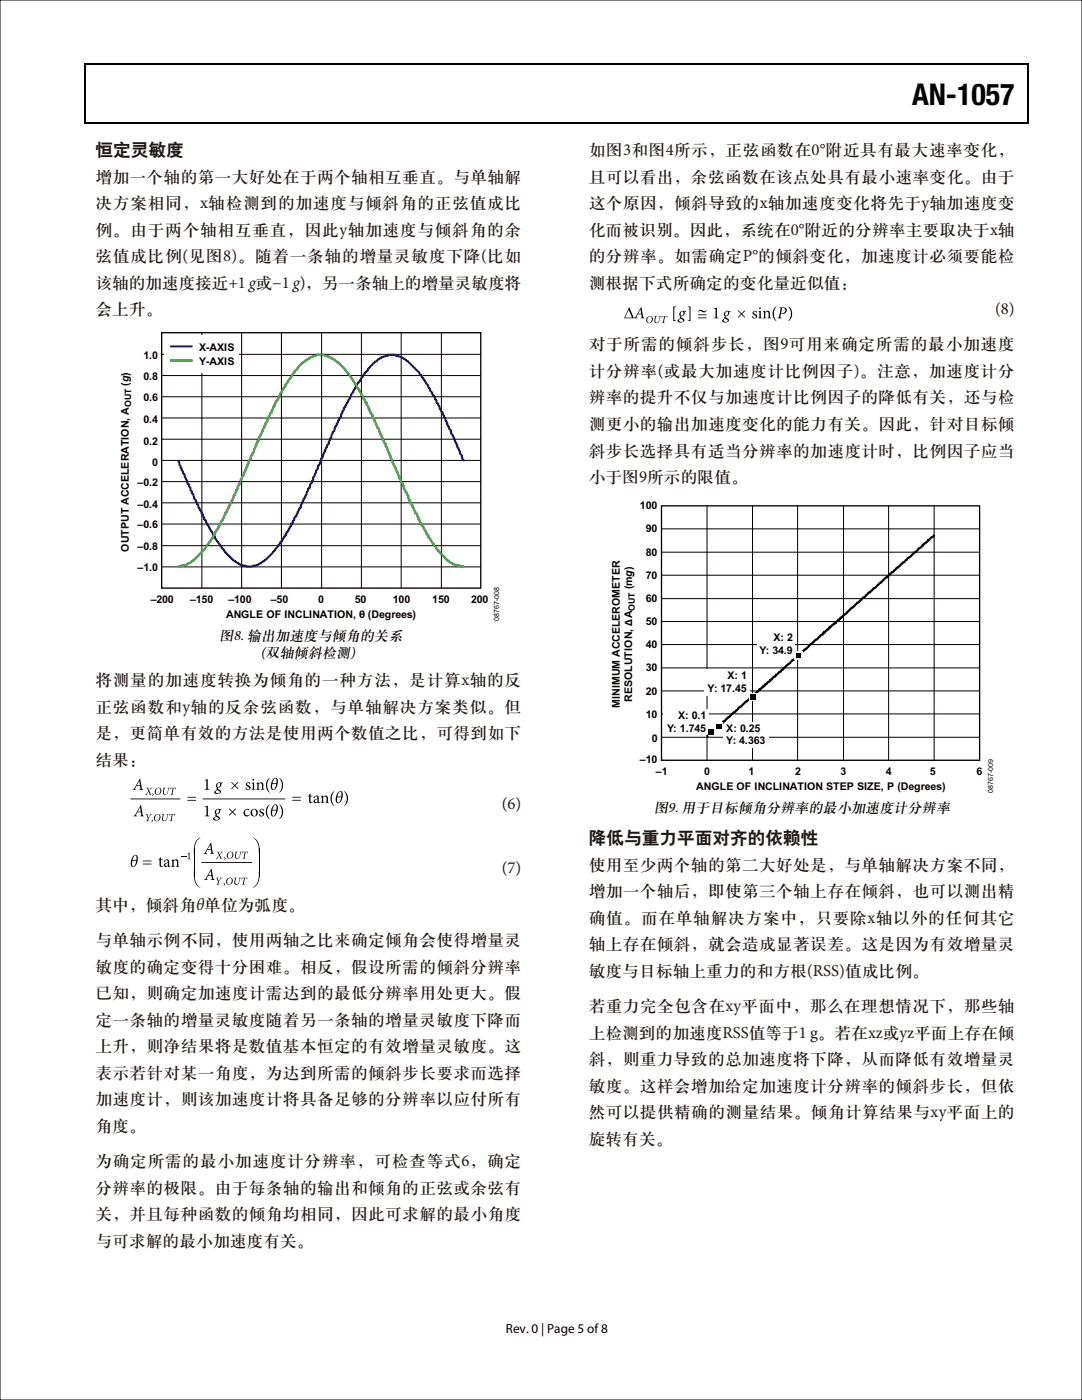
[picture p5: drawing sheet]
<svg xmlns="http://www.w3.org/2000/svg" width="216mm" height="279mm" viewBox="0 0 216 279" stroke-linecap="round" stroke-linejoin="round" font-family="sans-serif">
<g fill="#000">
<path d="M16.9 12.7h.2v1h-.2zM205.1 12.7h.2v1h-.2zM205.1 12.7h.2v.3h-.2zM82.3 24.4h.2v.3h-.2zM205.1 24.4h.2v.3h-.2zM147.4 61.9l.6 .6 .6-.6 .1 .2-.6 .6 .6 .6-.1 .1-.6-.6-.6 .6-.2-.1 .7-.6-.7-.6zM26 159.4h10l-9.9 .1zM40.5 159.4h16.4l-16.4 .1zM46.2 156l.7 .7 .6-.7 .1 .2-.6 .6 .6 .6-.1 .1-.6-.6-.7 .6-.1-.1 .6-.6-.6-.6zM55.8 155.2a1.89 1.89 0 0 1 0 3 2.57 2.57 0 0 0 0-3zM36.2 170.9h1.1v.1h-1.1zM37.4 170.3l.4-.2v1.1l.2 .3h-.6l.2-.3v-.9z"/>
<path d="M38.7 173.8h.1v.9a2.82 2.82 0 0 0 1.2 2.5 2.42 2.42 0 0 1-1.3-2.5zM39.4 167.5l.6-.4a2.76 2.76 0 0 0-1.2 2.5v.9h-.1v-.9a3.2 3.2 0 0 1 .7-2.1zM40.2 172.1h10.1l-10 .1zM44.6 176.3l.3 .2-.3 .3 .2-.2zM44.7 171.1l.3 .2-.3 .3 .2-.2zM45.8 161.3l.6 .6 .6-.6 .1 .2-.6 .6 .6 .6-.1 .1-.6-.6-.6 .6-.1-.1 .6-.6-.6-.6zM51.6 173.8h.2v.9a2.36 2.36 0 0 1-1.3 2.5 2.76 2.76 0 0 0 1.1-2.5zM50.5 167.1a2.42 2.42 0 0 1 1.3 2.5v.9h-.2v-.9a2.81 2.81 0 0 0-1.1-2.5zM55.8 160.5a1.77 1.77 0 0 1-.1 2.9 2.32 2.32 0 0 0 .1-2.9z"/>
<path d="M125.6 61.3l-1.1 2.2h2zM125.4 61.8l.7 1.6h-1.4z"/>
<path d="M129.2 63.3a.69 .69 0 0 0 .2 1.2 .69 .69 0 0 0 .9-.8 .61 .61 0 0 0-.5-.6 .61 .61 0 0 0-.6 .2zM129.5 63.2l.2-.1a.65 .65 0 0 1 .3 .8 .65 .65 0 0 1-.7 .5 .82 .82 0 0 1 .2-1.2zM130.6 63.1l.1 .1-.1 .7a.53 .53 0 0 0 .5 .6 .53 .53 0 0 0 .5-.7l.1-.5 .2-.2h-.5a.82 .82 0 0 1-.3 1.3l-.3-.2v-.3l.1-.7 .2-.1zM132.1 63l-.1 .4 .2-.2h.3l-.2 1-.2 .3h.6l-.2-.3 .2-1h.3l.1 .2 .1-.4z"/>
<path d="M139.5 61.9l-.2 .4a.49 .49 0 0 1 .4-.3 .49 .49 0 0 1 .5 .3 .43 .43 0 0 0 .5 0 .43 .43 0 0 0 .2-.5l-.1 .2a.74 .74 0 0 1-1-.2zM139.3 62.7v.2h1.7v-.2zM139.3 63.4v.1h1.7v-.1z"/>
<path d="M155.5 61.3l.3 .3-.1 .1-.3 1.6-.3 .2h.9l-.3-.2 .1-.7a.71 .71 0 0 0 1-.3 .71 .71 0 0 0-.2-.9zM156.1 61.5h.1a.54 .54 0 0 1 .4 .7 .54 .54 0 0 1-.7 .3zM144.7 62.2l-.2 .3a.43 .43 0 0 0 .2 .7l-.2 .2 .1 .1-.5 .5a.72 .72 0 0 0 .7 .4 .72 .72 0 0 0 .6-.6l-.6-.6a.98 .98 0 0 0 .8-.9l.2-.3h-.7zM144.8 62.3l.3-.2 .2 .2a.55 .55 0 0 1-.4 .7l-.2-.3zM144.4 63.8l.3-.2 .5 .3a.38 .38 0 0 1-.4 .3 .38 .38 0 0 1-.4-.4zM135.8 62.2l-.2 .3a.43 .43 0 0 0 .2 .7l-.2 .2 .1 .1-.5 .5a.72 .72 0 0 0 .7 .4 .72 .72 0 0 0 .6-.6l-.6-.6a.97 .97 0 0 0 .8-.9l.2-.3h-.7zM135.9 62.3l.3-.2 .2 .2a.55 .55 0 0 1-.4 .7l-.2-.3zM135.5 63.8l.3-.2 .5 .3a.38 .38 0 0 1-.4 .3 .38 .38 0 0 1-.4-.4zM127.9 61.3l-1.1 2-.3 .2h.7l-.2-.2 .3-.6h.7v.7l-.2 .1h.8l-.2-.2-.4-2zM127.8 61.7l.1 .9h-.6z"/>
<path d="M157.4 61.1a2.57 2.57 0 0 1 0 3 1.89 1.89 0 0 0 0-3zM150.2 62.2a.78 .78 0 0 0 .6 .9v.3a.5 .5 0 0 1-.7-.3 .49 .49 0 0 0 .5 .5 .49 .49 0 0 0 .5-.6 .49 .49 0 0 0-.6-.4l-.1-.4h.4l.2 .3v-.4l-.3-.1zM151.5 61.4v.2h.3v-.2zM151.3 62.1l.2 .2v.9l-.2 .3h.7l-.2-.2v-1.3zM152.2 62.1l.2 .2v.9l-.2 .3h.7l-.2-.2v-.9a.36 .36 0 0 1 .4-.2 .36 .36 0 0 1 .3 .4v.7l-.3 .2h.8l-.3-.2v-1a.55 .55 0 0 0-.9 0v-.3zM154.6 61.4a1.74 1.74 0 0 0 .3 2.6 2.33 2.33 0 0 1 0-2.9zM142.5 61.6l.3 .1v.1v1.5l-.3 .2h.9l-.3-.2v-1.9zM137.2 61.2l.4 .2v.2v2.3l-.4 .2h.6v-2.9zM134.3 61.2v2.9h.6l-.3-.2-.1-.2 .1-2.3 .3-.2z"/>
<path d="M27.9 155.4l-1.2 2-.3 .2h.8l-.2-.2 .2-.6h.7l.1 .7-.2 .1h.8l-.3-.2-.3-2zM27.8 155.8l.1 .9h-.6z"/>
<path d="M31.1 157.4a.69 .69 0 0 0 .2 1.2 .69 .69 0 0 0 .9-.8 .61 .61 0 0 0-.4-.6 .61 .61 0 0 0-.7 .2zM31.4 157.3h.2a.65 .65 0 0 1 .4 .8 .65 .65 0 0 1-.8 .4 .82 .82 0 0 1 .2-1.2zM32.5 157.2l.1 .1-.1 .7a.53 .53 0 0 0 .6 .6 .53 .53 0 0 0 .5-.7l.1-.5 .2-.2h-.5a.82 .82 0 0 1-.4 1.3l-.3-.2v-.3l.1-.7 .2-.1zM34 157.2l-.1 .3 .3-.2h.3l-.2 1-.3 .3h.6l-.2-.3 .2-1h.3l.2 .2v-.3zM29.2 157.2l.4 .7-.7 .7h.5l-.1-.2 .4-.4 .2 .5-.2 .1h.6l-.5-.8 .6-.6h-.4l.1 .1-.4 .5-.1-.4 .1-.2zM30.4 158.4l.1 .2-.1 .2 .3-.3z"/>
<path d="M37.4 159v.2h1.7v-.2zM37.4 159.6v.2h1.7v-.2z"/>
<path d="M43.4 156.3l-.3 .3a.43 .43 0 0 0 .3 .6l-.2 .3 .1 .1-.6 .5a.72 .72 0 0 0 .8 .4 .72 .72 0 0 0 .6-.6l-.7-.6a.98 .98 0 0 0 .8-1l.3-.2h-.7zM43.5 156.4l.2-.2 .2 .2a.55 .55 0 0 1-.3 .7l-.3-.3zM43.1 157.9l.3-.2 .4 .3a.38 .38 0 0 1-.4 .3 .38 .38 0 0 1-.3-.4z"/>
<path d="M49.1 156.3a.78 .78 0 0 0 .6 .9v.3a.5 .5 0 0 1-.7-.4 .49 .49 0 0 0 .5 .6 .49 .49 0 0 0 .5-.6 .49 .49 0 0 0-.6-.4v-.4h.3l.2 .3v-.4l-.3-.1zM50.4 155.5v.2h.3v-.2zM50.2 156.2l.2 .2v.9l-.2 .3h.7l-.2-.2v-1.3zM51.1 156.2l.2 .2v.9l-.2 .3h.7l-.2-.2v-.9a.36 .36 0 0 1 .4-.2 .36 .36 0 0 1 .3 .4v.7l-.2 .2h.7l-.2-.2-.1-1.1a.55 .55 0 0 0-.9 .1v-.3zM53.5 155.5a1.74 1.74 0 0 0 .3 2.6 2.33 2.33 0 0 1 0-2.9zM40.9 155.7l.3 .1v.1v1.5l-.3 .2h.9l-.3-.2v-1.9z"/>
<path d="M54.7 155.3a1.88 1.88 0 0 0-.4 2.3 1.28 1.28 0 0 0 1.2-1.7 .56 .56 0 0 0-.5-.7zM54.8 155.4h.3v.9h-.7zM54.3 156.5h.8a1.19 1.19 0 0 1-.6 1l-.2-.2z"/>
<path d="M58.3 159v.2h1.7v-.2zM58.3 159.6v.2h1.7v-.2z"/>
<path d="M67.6 158a1.88 1.88 0 0 0-.4 2.2 1.28 1.28 0 0 0 1.2-1.6 .56 .56 0 0 0-.4-.7zM67.7 158.1h.4v.9h-.8zM67.3 159.1h.8a1.19 1.19 0 0 1-.6 1.1l-.2-.3z"/>
<path d="M68.7 157.9a2.57 2.57 0 0 1 0 2.9 1.89 1.89 0 0 0 0-2.9zM61.9 158.3l-.2 .3v.2l-.3 .1h.3v1.2l.3 .2 .4-.2-.4-.1v-1.1h.3l-.3-.1zM62.6 159.1l.1 .2a.33 .33 0 0 1 .2-.3 .33 .33 0 0 1 .4 .1v.3l-.3 .1a.42 .42 0 0 0-.4 .6 .42 .42 0 0 0 .7 0l.3 .2 .3-.2-.3-.1v-.7a.52 .52 0 0 0-.4-.6 .52 .52 0 0 0-.6 .4zM62.9 159.7l.4-.2v.5h-.4zM64 158.9l.2 .1v.9l-.2 .4h.7l-.2-.2v-1a.36 .36 0 0 1 .4-.1 .36 .36 0 0 1 .3 .3l-.1 .8-.2 .2h.7l-.2-.2v-1.1a.55 .55 0 0 0-.9 0v-.2zM66.3 158.2a1.74 1.74 0 0 0 .4 2.6 2.33 2.33 0 0 1 0-2.9z"/>
<path d="M26.7 170.7a1.88 1.88 0 0 0-.4 2.3 1.28 1.28 0 0 0 1.2-1.7 .56 .56 0 0 0-.4-.7zM26.8 170.8h.4v.9h-.8zM26.4 171.8h.8a1.19 1.19 0 0 1-.6 1.1l-.2-.3z"/>
<path d="M28.5 171.7v.2h1.7v-.2zM28.5 172.4v.1h1.7v-.1z"/>
<path d="M28 160.7l-1.1 2-.3 .2h.7l-.2-.2 .3-.6h.7l.1 .7-.3 .1h.8l-.2-.2-.4-2zM27.9 161.1l.2 .9h-.6z"/>
<path d="M30.9 162.7a.69 .69 0 0 0 .3 1.2 .69 .69 0 0 0 .8-.8 .61 .61 0 0 0-.4-.6 .61 .61 0 0 0-.7 .2zM31.2 162.6l.3-.1a.65 .65 0 0 1 .3 .8 .65 .65 0 0 1-.7 .5 .82 .82 0 0 1 .1-1.2zM32.3 162.5l.2 .1-.1 .7a.53 .53 0 0 0 .5 .6 .53 .53 0 0 0 .5-.7l.1-.5 .2-.2h-.5a.82 .82 0 0 1-.4 1.3l-.3-.2v-.3l.2-.7 .1-.1zM33.8 162.4l-.1 .4 .3-.2h.3l-.2 1-.3 .3h.6l-.1-.3 .2-1h.3l.1 .2v-.4zM29.1 162.5v.1a.82 .82 0 0 1 .1 1.3h.5a.77 .77 0 0 1 .2-1.1l.4-.3h-.4l.1 .2-.4 .5-.2-.6 .2-.1zM30.3 163.6v.3l-.1 .2 .3-.3z"/>
<path d="M32.1 171.1l-.3 .2v.2l-.2 .1 .2 .1 .1 1.2 .3 .1 .3-.1-.4-.2v-1l.4-.1-.4-.1zM32.7 171.8l.2 .2a.33 .33 0 0 1 .2-.3 .33 .33 0 0 1 .3 .1l.1 .3-.3 .1a.42 .42 0 0 0-.5 .6 .42 .42 0 0 0 .8 0l.2 .2 .3-.1-.2-.1-.1-.8a.52 .52 0 0 0-.4-.5 .52 .52 0 0 0-.6 .3zM33 172.4l.5-.2v.5l-.4 .1zM34.2 171.6l.1 .2 .1 .8-.3 .4h.8l-.2-.2-.1-.9a.36 .36 0 0 1 .5-.2 .36 .36 0 0 1 .2 .4v.7l-.2 .2h.7l-.2-.2-.1-1.1a.55 .55 0 0 0-.9 0v-.2z"/>
<path d="M42 168.2l-1.1 2-.3 .2h.7l-.2-.2 .3-.6h.7l.1 .7-.3 .1h.8l-.2-.2-.4-2zM41.9 168.6l.2 .9h-.6z"/>
<path d="M42.1 173.4l-1.1 2-.3 .2h.7l-.2-.2 .3-.6h.7l.1 .7-.3 .1h.8l-.2-.2-.4-2zM42 173.8l.2 .9h-.6z"/>
<path d="M43.1 161.6l-.2 .3a.43 .43 0 0 0 .2 .6l-.2 .2 .2 .2-.6 .5a.72 .72 0 0 0 .8 .4 .72 .72 0 0 0 .5-.7l-.6-.5a.98 .98 0 0 0 .8-1l.2-.2h-.6zM43.2 161.7l.3-.2 .2 .2a.55 .55 0 0 1-.4 .7l-.2-.3zM42.8 163.2l.3-.2 .5 .2a.38 .38 0 0 1-.4 .4 .38 .38 0 0 1-.4-.4z"/>
<path d="M45.3 175.4a.69 .69 0 0 0 .3 1.2 .69 .69 0 0 0 .9-.9 .61 .61 0 0 0-.5-.5 .61 .61 0 0 0-.7 .2zM45.6 175.3l.3-.1a.65 .65 0 0 1 .3 .8 .65 .65 0 0 1-.7 .4 .82 .82 0 0 1 .1-1.1zM46.7 175.2l.2 .1-.1 .7a.53 .53 0 0 0 .5 .6 .53 .53 0 0 0 .5-.7l.1-.6 .2-.1h-.5a.82 .82 0 0 1-.4 1.3l-.3-.3v-.3l.2-.6 .2-.1zM48.3 175.1l-.1 .4 .2-.2 .3-.1-.2 1.1-.2 .2h.5l-.1-.2 .2-1.1 .3 .1 .1 .2 .1-.4zM43.1 175.2a.82 .82 0 0 1 .1 1.3h.5a.77 .77 0 0 1 .3-1l.3-.3h-.4l.1 .1-.4 .5-.2-.5 .2-.1z"/>
<path d="M45.5 170.2a.69 .69 0 0 0 .2 1.2 .69 .69 0 0 0 .9-.8 .61 .61 0 0 0-.4-.6 .61 .61 0 0 0-.7 .2zM45.8 170.1l.2-.1a.65 .65 0 0 1 .4 .8 .65 .65 0 0 1-.8 .5 .82 .82 0 0 1 .2-1.2zM46.9 170l.1 .1-.1 .7a.53 .53 0 0 0 .5 .6 .53 .53 0 0 0 .5-.7l.1-.5 .2-.2h-.4a.82 .82 0 0 1-.4 1.3l-.3-.2v-.3l.1-.7 .2-.1zM48.4 169.9l-.1 .4 .2-.2h.3l-.2 1-.2 .3h.6l-.2-.3 .2-1h.3l.1 .2 .1-.4zM43.3 170l.4 .7-.7 .7h.5l-.1-.2 .3-.5 .2 .6-.1 .1h.5l-.4-.8 .6-.6h-.5l.1 .1-.3 .4-.2-.4 .2-.1z"/>
<path d="M48.9 161.6a.67 .67 0 0 0-.2 1.1 .67 .67 0 0 0 1.1-.2 .55 .55 0 0 1-1-.2 .55 .55 0 0 1 .6-.7l.3 .1a.36 .36 0 0 0-.2-.3 .36 .36 0 0 0-.4 .1zM50 162.2a.75 .75 0 0 0 1.5 0 .75 .75 0 0 0-1.5 0zM50.5 161.6l.2-.1a.72 .72 0 0 1 .5 .7 .72 .72 0 0 1-.4 .6 .78 .78 0 0 1-.3-1.2zM51.8 161.6a.78 .78 0 0 0 .6 .9v.3a.5 .5 0 0 1-.7-.4 .49 .49 0 0 0 .5 .5 .49 .49 0 0 0 .5-.5 .49 .49 0 0 0-.6-.4v-.4h.3l.2 .2v-.3l-.3-.1zM53.4 160.8a1.74 1.74 0 0 0 .4 2.6 2.33 2.33 0 0 1 0-2.9zM40.9 161l.3 .1v.1v1.5l-.3 .2h.9l-.3-.2v-1.9z"/>
<path d="M54.7 160.6a1.88 1.88 0 0 0-.4 2.3 1.28 1.28 0 0 0 1.2-1.7 .56 .56 0 0 0-.5-.7zM54.8 160.7h.3v.9h-.7zM54.3 161.8h.8a1.19 1.19 0 0 1-.6 1l-.2-.3z"/>
</g>
<g fill="none" stroke="#000" stroke-width=".2">
<path d="M0 0h215.9v279.4h-215.9zM32.3 79.2h63.6M32.3 75h63.6M32.3 70.7h63.6M40.3 66.3v51.1M48.2 66.3v51.1M56.2 66.3v51.1M64.2 66.3v51.1M72.1 66.3v51.1M80.1 66.3v51.1M88.1 66.3v51.1M32.3 96.1h63.6"/>
<path d="M32.3 91.9h63.6M32.3 87.7h63.6M32.3 83.4h63.6M32.3 113.1h63.6M32.3 108.9h63.6M32.3 104.6h63.6M32.3 100.4h63.6M38.8 169.2v5.9M51.7 169.2v5.9"/>
</g>
<path d="M16.9 12.8h188.2M17 13.7v11M205.2 13.7v11M16.9 24.5h188.2" fill="none" stroke="#000" stroke-width=".25"/>
<path d="M32.3 66.4h63.6v51h-63.6z" fill="none" stroke="#000" stroke-width=".26"/>
<path d="M32.8 66.9h14.8v7.6h-14.8z" fill="#fff"/>
<path d="M33.9 69.1h4.5M92.4 91.9h.2l-.4-.4-.1-.7-.3-.2v-.5l-.3-.3v-.3l-.3-.3-.1-.8-.3-.2-.2-.8-.6-.9-.1-.7-.3-.3v-.3l-.5-.7v-.4l-.8-1.4v-.3l-.3-.3-.5-1.5-.4-.3-.3-.8-.6-.8v-.3l-.4-.4v-.4l-.3-.3-.1-.4-.3-.3-.6-1-.3-.3-.1-.3-.3-.3-.1-.4-1.7-1.6a4.1 4.1 0 0 0-2.5-1.5l-.1-.2h-.4l-.2-.2h-1.3l-.1 .2-1.2 .2-.5 .4a9.3 9.3 0 0 0-2.5 2.5l-.4 .2-.9 1.7-.8 .9-.6 1.3-.4 .5-.3 .8-.3 .4v.3l-.6 .7v.3l-.3 .3v.3l-.5 .9v.5l-.4 .2-.3 .9-.2 .3v.3l-.4 .3-.1 .8-.3 .2-.3 1.1-.5 .9v.4l-.4 .3v.3l-.4 .7-.4 1.4-.3 .2v.5l-.3 .6-.3 .3-.1 .7-.4 .3v.5l-.2 .3v.3l-.3 .2v.5l-.2 .6-.4 .3-.1 .7-.4 .3v.4l-.2 .2v.5l-.3 .2v.4l-.3 .2v.4l-.6 .9v.4l-.3 .3-.3 .9-.2 .2v.4l-.4 .3-.4 1-.3 .3v.3l-.5 .7v.3l-.5 .4v.4l-.3 .3-.6 1-1.7 2.2a10.2 10.2 0 0 1-3.1 2.6l-.9 .1-.1 .2h-1.3l-.2-.2-.6-.1a7.6 7.6 0 0 1-3.4-2.8l-2.1-2.7v-.3l-.3-.3-.1-.4-.6-.8v-.3l-.5-.4-.2-.9-.4-.3-.2-1-.9-1.4v-.3l-.3-.3-.2-.9-.4-.2-.1-.8-.3-.3v-.3l-.3-.3v-.5l-.3-.2v-.4l-.3-.2-.1-.7-.4-.7v-.4l-.4-.3-.3-.9-.2-.1v-.4l-.2-.2v-.5l-.3-.3" fill="none" stroke="#00f" stroke-width=".44"/>
<path d="M33.9 71.9h4.5M35.5 113.1h.5l.2-.2 .7-.1a5.9 5.9 0 0 0 2.6-1.8l.7-.8a20.1 20.1 0 0 0 3-4.4l.9-1.3v-.4l.3-.2 .6-1.5 .3-.3v-.3l.3-.3 .2-.9 .4-.2v-.4l.4-.7v-.4l.3-.2 .3-.9 .2-.3v-.4l.6-.9v-.5l.7-.9v-.4l.2-.3 .5-1.3 .2-.4v-.4l.4-.3 .1-.7 .6-.9v-.4l.4-.8 .3-.9 .3-.3v-.4l.6-.9 .2-.8 .2-.2 .3-.9 .3-.4v-.4l.3-.3 .3-.9 .3-.2v-.4l.3-.2v-.4l.3-.3 .2-.8 .6-.7v-.4l.3-.3v-.2l.6-.8v-.3l.5-.4v-.4l1.4-1.9a7.8 7.8 0 0 1 4.1-3.6l.1-.2h.4l.2-.2h1.5l.1 .2h.4l.2 .2a6 6 0 0 1 2.5 1.5l1 1.1 .6 .9 .3 .3 .8 1.3 .4 .3 .2 .7 .5 .5v.2l.7 1.1v.4l.4 .4v.3l.4 .2v.4l.2 .2 .6 1.5 .3 .3v.4l.3 .2 .7 2 .3 .2v.5l.6 .9 .1 .7 .7 .9v.5l.2 .2 .2 .8 .3 .3v.3l.2 .3v.4l.3 .3 .4 1.3 .4 .4v.4l.3 .3 .4 1.3 .3 .3v.5l.3 .3 .3 .6v.4l.9 1.4v.6l.2 .2 .3 .9 .3 .3v.3l.3 .3 .3 .9 .3 .2 .3 1 .6 .9 .1 .4 .3 .3 .6 1.3 .4 .5v.3l.2 .1 1 1.5 .3 .3a3.9 3.9 0 0 0 1.3 1.6l.3 .3a5.2 5.2 0 0 0 2.6 1.8h.5l.1 .2h.8" fill="none" stroke="#049e04" stroke-width=".44"/>
<path d="M132 101h63.5v50.7h-63.5z" fill="none" stroke="#000" stroke-width=".26"/>
<g fill="none" stroke="#000" stroke-width=".2">
<path d="M132 119.5h63.5M132 114.8h63.5M132 110.2h63.5M132 105.5h63.5M141.1 101v50.7M150.2 101v50.7M159.2 101v50.7M168.3 101v50.7M177.3 101v50.7M186.4 101v50.7M132 137.9h63.5M132 133.3h63.5"/>
<path d="M132 128.6h63.5M132 124h63.5M132 147.1h63.5M132 142.5h63.5"/>
</g>
<g fill="#fff">
<path d="M144.4 144.1h9v5.1h-9z"/>
<path d="M151.1 125.9h7.6v5.2h-7.6z"/>
<path d="M140.5 133.6h9v5.2h-9z"/>
<path d="M132.4 141.6h9v5.1h-9z"/>
</g>
<path d="M186.5 106.8l-2.1 1.7-1.7 1.7h-.2l-1 1.1h-.3l-.7 .8-.4 .1-1.8 1.9-.4 .1-2.1 2.1h-.2l-1 1.1h-.3l-.7 .8-.3 .1-1.9 1.9-.3 .1-1 1h-.2l-.9 .9v.2l-1.1 .9h-.2v.1l-.4 .3-.6 .6-1.3 1-.2 .3h-.1l-.6 .6h-.1h.1l-.4 .5-.4 .1-.7 .8-1.3 1-1 1h-.1l-.8 .8-.7 .5-.7 .8h-.2l-2 2h-.2l-.3 .4-.9 .5-.2 .5h-.2l-.4 .5-.3 .1-.2 .3-.9 .6v.1l-.4 .3-.5 .6h-.2h.2l-.7 .5-.7 .8-.8 .5-1.7 1.7h-.3l-.9 1h-.1l-1 1h-.2l-.7 .8-.3 .1v.2l-.8 .7-.4 .1-.2 .5h-.2l-1.6 1.5" fill="none" stroke="#000" stroke-width=".44"/>
<path d="M158.5 130h1.6v1.7h-1.6z" fill="#fff"/>
<path d="M158.8 130.4h1v1h-1z" fill="#000"/>
<path d="M149.5 138.3h1.5v1.6h-1.5z" fill="#fff"/>
<path d="M149.7 138.6h1.1v1h-1.1z" fill="#000"/>
<path d="M142.6 144.1h1.6v1.6h-1.6z" fill="#fff"/>
<path d="M142.9 144.4h1v1h-1z" fill="#000"/>
<path d="M141.2 145.4h1.6v1.6h-1.6z" fill="#fff"/>
<path d="M141.4 145.7h1.1v1h-1.1z" fill="#000"/>
<text font-size="6" x="182" y="21">AN-1057</text>
<g font-size="3.5" fill="#231815">
<text x="19" y="31">恒定灵敏度</text>
<text x="117.5" y="168.3">降低与重力平面对齐的依赖性</text>
</g>
<g font-size="3.4" fill="#231815">
<text x="117.5" y="30.9">如图3和图4所示，正弦函数在0°附近具有最大速率变化，</text>
<text x="19" y="36.3">增加一个轴的第一大好处在于两个轴相互垂直。与单轴解</text>
<text x="19" y="41.6">决方案相同，x轴检测到的加速度与倾斜角的正弦值成比</text>
<text x="117.5" y="36.2">且可以看出，余弦函数在该点处具有最小速率变化。由于</text>
<text x="117.5" y="41.5">这个原因，倾斜导致的x轴加速度变化将先于y轴加速度变</text>
<text x="19" y="46.9">例。由于两个轴相互垂直，因此y轴加速度与倾斜角的余</text>
<text x="117.5" y="46.8">化而被识别。因此，系统在0°附近的分辨率主要取决于x轴</text>
<text x="19" y="52.2">弦值成比例(见图8)。随着一条轴的增量灵敏度下降(比如</text>
<text x="117.5" y="52.1">的分辨率。如需确定P°的倾斜变化，加速度计必须要能检</text>
<text x="19" y="57.5">该轴的加速度接近+1 g或−1 g)，另一条轴上的增量灵敏度将</text>
<text x="117.5" y="57.4">测根据下式所确定的变化量近似值：</text>
<text x="19" y="62.7">会上升。</text>
<text x="198.5" y="62.7">(8)</text>
<text x="117.5" y="69.7">对于所需的倾斜步长，图9可用来确定所需的最小加速度</text>
<text x="117.5" y="75">计分辨率(或最大加速度计比例因子)。注意，加速度计分</text>
<text x="117.5" y="80.3">辨率的提升不仅与加速度计比例因子的降低有关，还与检</text>
<text x="117.5" y="85.6">测更小的输出加速度变化的能力有关。因此，针对目标倾</text>
<text x="117.5" y="90.9">斜步长选择具有适当分辨率的加速度计时，比例因子应当</text>
<text x="117.5" y="96.2">小于图9所示的限值。</text>
<text x="19" y="136.8">将测量的加速度转换为倾角的一种方法，是计算x轴的反</text>
<text x="19" y="142.1">正弦函数和y轴的反余弦函数，与单轴解决方案类似。但</text>
<text x="19" y="147.4">是，更简单有效的方法是使用两个数值之比，可得到如下</text>
<text x="19" y="152.7">结果：</text>
<text x="100.1" y="161.5">(6)</text>
<text x="117.5" y="173.6">使用至少两个轴的第二大好处是，与单轴解决方案不同，</text>
<text x="100.1" y="174.2">(7)</text>
<text x="117.5" y="178.9">增加一个轴后，即使第三个轴上存在倾斜，也可以测出精</text>
<text x="19" y="181.6">其中，倾斜角θ单位为弧度。</text>
<text x="117.5" y="184.2">确值。而在单轴解决方案中，只要除x轴以外的任何其它</text>
<text x="19" y="188.6">与单轴示例不同，使用两轴之比来确定倾角会使得增量灵</text>
<text x="117.5" y="189.4">轴上存在倾斜，就会造成显著误差。这是因为有效增量灵</text>
<text x="19" y="193.9">敏度的确定变得十分困难。相反，假设所需的倾斜分辨率</text>
<text x="117.5" y="194.7">敏度与目标轴上重力的和方根(RSS)值成比例。</text>
<text x="19" y="199.2">已知，则确定加速度计需达到的最低分辨率用处更大。假</text>
<text x="117.5" y="201.8">若重力完全包含在xy平面中，那么在理想情况下，那些轴</text>
<text x="19" y="204.5">定一条轴的增量灵敏度随着另一条轴的增量灵敏度下降而</text>
<text x="19" y="209.8">上升，则净结果将是数值基本恒定的有效增量灵敏度。这</text>
<text x="117.5" y="207.1">上检测到的加速度RSS值等于1 g。若在xz或yz平面上存在倾</text>
<text x="19" y="215.1">表示若针对某一角度，为达到所需的倾斜步长要求而选择</text>
<text x="117.5" y="212.4">斜，则重力导致的总加速度将下降，从而降低有效增量灵</text>
<text x="19" y="220.4">加速度计，则该加速度计将具备足够的分辨率以应付所有</text>
<text x="117.5" y="217.7">敏度。这样会增加给定加速度计分辨率的倾斜步长，但依</text>
<text x="19" y="225.7">角度。</text>
<text x="117.5" y="223">然可以提供精确的测量结果。倾角计算结果与xy平面上的</text>
<text x="19" y="232.7">为确定所需的最小加速度计分辨率，可检查等式6，确定</text>
<text x="117.5" y="228.3">旋转有关。</text>
<text x="19" y="238">分辨率的极限。由于每条轴的输出和倾角的正弦或余弦有</text>
<text x="19" y="243.3">关，并且每种函数的倾角均相同，因此可求解的最小角度</text>
<text x="19" y="248.6">与可求解的最小加速度有关。</text>
</g>
<g font-size="2.9">
<text x="43.8" y="127.7">图8. 输出加速度与倾角的关系</text>
<text x="52" y="131.1">(双轴倾斜检测)</text>
<text x="130.5" y="162">图9. 用于目标倾角分辨率的最小加速度计分辨率</text>
</g>
<text font-size="2.6" x="100.9" y="266">Rev. 0 | Page 5 of 8</text>
<g font-size="2.1">
<text x="28.6" y="71.7">1.0</text>
<text x="39.7" y="70">X-AXIS</text>
<text x="25.7" y="76.9" transform="rotate(-90 25.7 76.9)">(g)</text>
<text x="28.6" y="75.9">0.8</text>
<text x="39.7" y="72.8">Y-AXIS</text>
<text x="28.6" y="80">0.6</text>
<text x="28.6" y="84.3">0.4</text>
<text x="28.6" y="88.8">0.2</text>
<text x="30.4" y="92.9">0</text>
<text x="27.5" y="97">–0.2</text>
<text x="27.5" y="101.3">–0.4</text>
<text x="127.7" y="101.6">100</text>
<text x="27.5" y="105.5">–0.6</text>
<text x="128.9" y="106.2">90</text>
<text x="25.7" y="110.1" transform="rotate(-90 25.7 110.1)">OUTPUT ACCELERATION, A</text>
<text x="27.5" y="109.7">–0.8</text>
<text x="128.9" y="110.9">80</text>
<text x="27.5" y="114">–1.0</text>
<text x="126.1" y="117.6" transform="rotate(-90 126.1 117.6)">(mg)</text>
<text x="128.9" y="115.5">70</text>
<text x="30.1" y="120.2">–200</text>
<text x="37.9" y="120.2">–150</text>
<text x="45.1" y="123.3">ANGLE OF INCLINATION, θ (Degrees)</text>
<text x="45.6" y="120.2">–100</text>
<text x="54.1" y="120.2">–50</text>
<text x="63.5" y="120.2">0</text>
<text x="70.8" y="120.2">50</text>
<text x="78.4" y="120.2">100</text>
<text x="86.3" y="120.2">150</text>
<text x="94" y="120.2">200</text>
<text x="128.9" y="120.1">60</text>
<text x="128.9" y="124.7">50</text>
<text x="128.9" y="129.3">40</text>
<text x="151.6" y="130.5">Y: 34.9</text>
<text x="154.3" y="127.9">X: 2</text>
<text x="128.9" y="134">30</text>
<text x="145.2" y="135.6">X: 1</text>
<text x="123.7" y="141.3" transform="rotate(-90 123.7 141.3)">MINIMUM ACCELEROMETER</text>
<text x="126.1" y="140" transform="rotate(-90 126.1 140)">RESOLUTION, ΔA</text>
<text x="128.9" y="138.7">20</text>
<text x="128.9" y="143.3">10</text>
<text x="135.3" y="143.6">X: 0.1</text>
<text x="141.2" y="138.1">Y: 17.45</text>
<text x="130" y="148">0</text>
<text x="133.1" y="146.1">Y: 1.745</text>
<text x="144.9" y="146.1">X: 0.25</text>
<text x="144.9" y="148.6">Y: 4.363</text>
<text x="127.7" y="152.3">–10</text>
<text x="130.9" y="154.6">–1</text>
<text x="140.5" y="154.6">0</text>
<text x="149.4" y="154.6">1</text>
<text x="158.6" y="154.6">2</text>
<text x="167.7" y="154.6">3</text>
<text x="176.8" y="154.6">4</text>
<text x="185.6" y="154.6">5</text>
<text x="194.8" y="154.6">6</text>
<text x="138.9" y="157.7">ANGLE OF INCLINATION STEP SIZE, P (Degrees)</text>
</g>
<g font-size="1.8">
<text x="26.2" y="81.3" transform="rotate(-90 26.2 81.3)">OUT</text>
<text x="126.7" y="122" transform="rotate(-90 126.7 122)">OUT</text>
</g>
<g font-size="1.4">
<text x="99.6" y="123.9" transform="rotate(-90 99.6 123.9)">08767-008</text>
<text x="198.1" y="158.3" transform="rotate(-90 198.1 158.3)">08767-009</text>
</g>
</svg>
